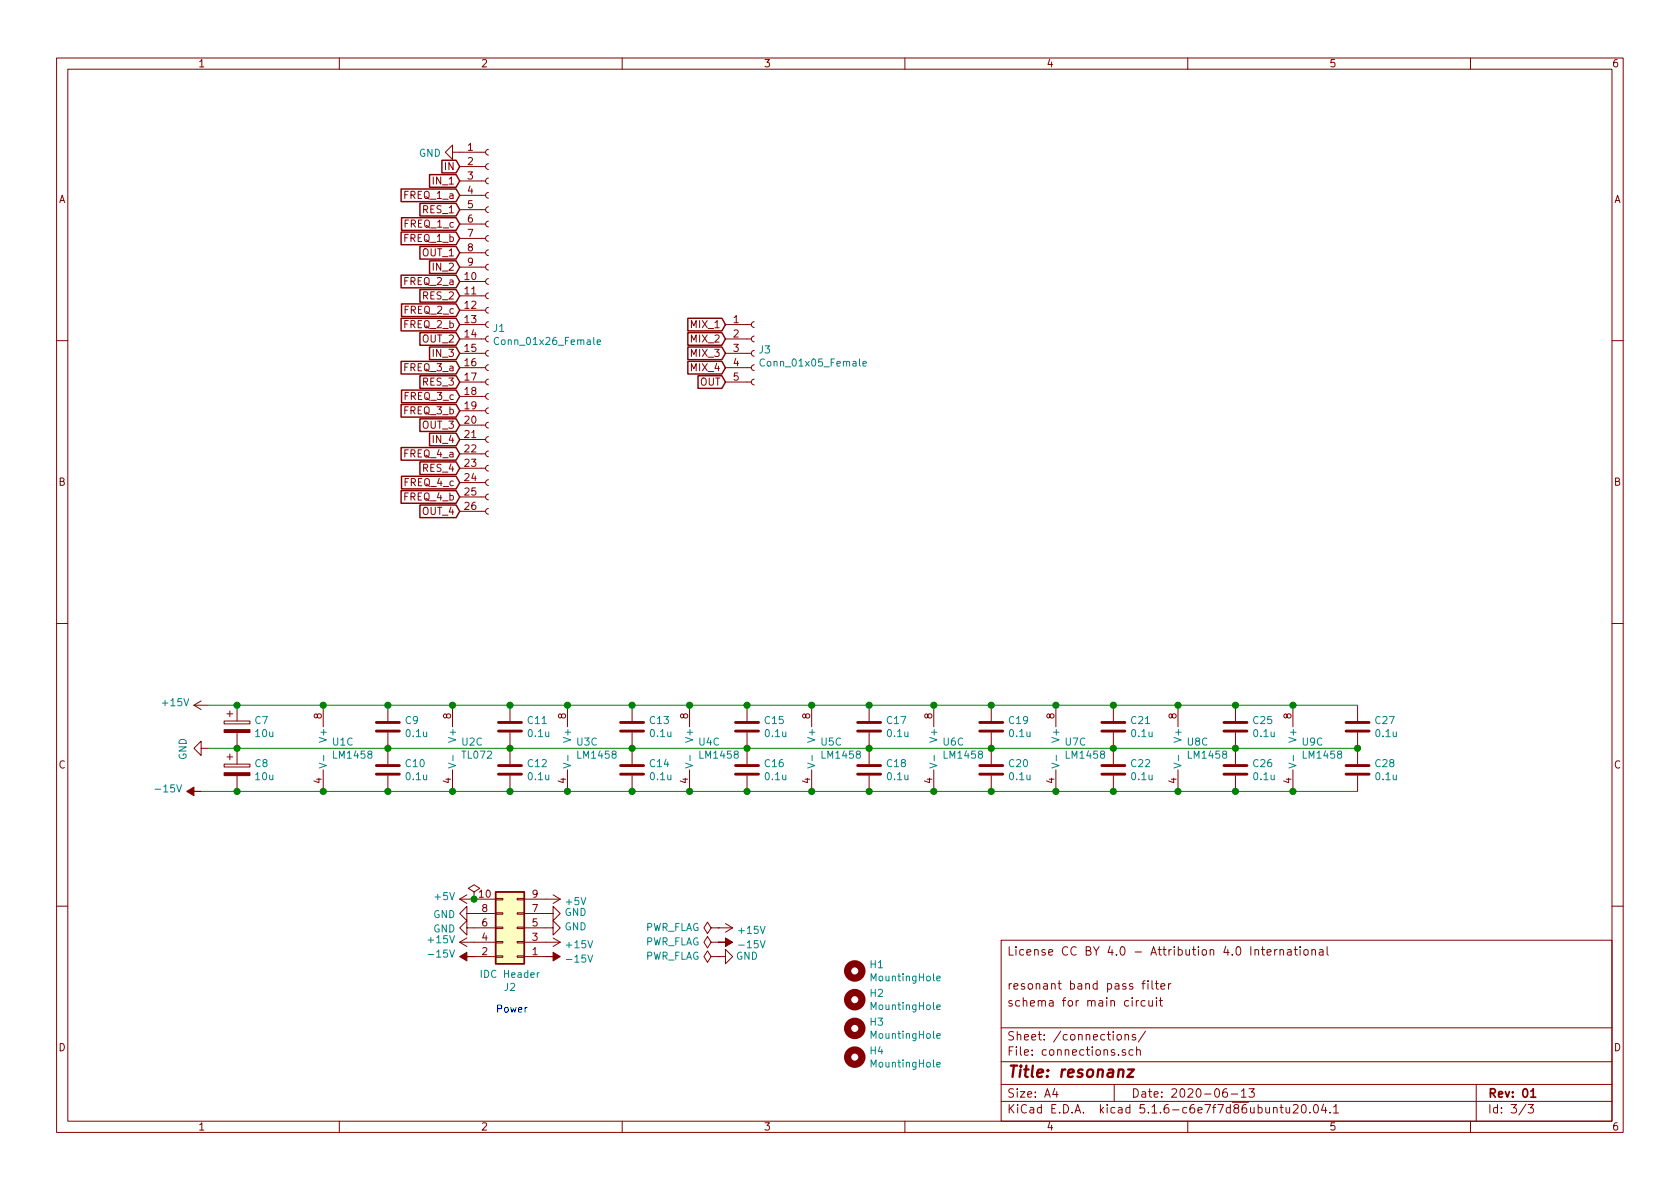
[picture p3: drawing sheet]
<svg xmlns="http://www.w3.org/2000/svg" width="297mm" height="210mm" viewBox="0 0 297 210" stroke-linecap="round" stroke-linejoin="round" font-family="sans-serif">
<g fill="none" stroke="#840000" stroke-width=".18">
<path d="M10 10.3h277v189.9h-277zM12 12.2h273v186.1h-273zM60 10.3v1.9M110 10.3v1.9M160 10.3v1.9M210 10.3v1.9M260 10.3v1.9M80 26.9v-1.3l-1.3 1.3 1.3 1.3v-1.3h5.9M81.3 39.6h4.6M81.3 37.1h4.6M81.3 34.5h4.6M81.3 32h4.6"/>
<path d="M81.3 29.5h4.6M86.4 39.1l-.3 .1-.2 .3 .1 .4 .4 .2M86.4 36.6l-.3 .1-.2 .3 .1 .4 .4 .2M86.4 34l-.3 .1-.2 .4 .1 .3 .4 .2M86.4 31.5l-.3 .1-.2 .3 .1 .4 .4 .2M86.4 29l-.3 .1-.2 .3 .1 .4 .4 .2M86.4 26.4l-.3 .1-.2 .3 .1 .4 .4 .2M81.3 59.9h4.6M81.3 57.4h4.6M81.3 54.9h4.6M81.3 52.3h4.6M81.3 49.8h4.6"/>
<path d="M81.3 47.2h4.6M81.3 44.7h4.6M81.3 42.2h4.6M86.4 59.4l-.3 .1-.2 .4 .1 .3 .4 .2M86.4 56.9l-.3 .1-.2 .3 .1 .4 .4 .2M86.4 54.4l-.3 .1-.2 .3 .1 .4 .4 .2M86.4 51.8l-.3 .1-.2 .3 .1 .4 .4 .2M86.4 49.3l-.3 .1-.2 .3 .1 .4 .4 .2M86.4 46.7l-.3 .1-.2 .4 .1 .3 .4 .2M86.4 44.2l-.3 .1-.2 .3 .1 .4 .4 .2M86.4 41.7l-.3 .1-.2 .3 .1 .4 .4 .2M128.3 59.9h4.5"/>
<path d="M128.3 57.4h4.5M133.3 59.4l-.3 .1-.2 .4 .1 .3 .4 .2M133.3 56.9l-.3 .1-.2 .3 .1 .4 .4 .2M10 60.2h2M81.3 67.6h4.6M81.3 65h4.6M81.3 62.5h4.6M81.3 77.7h4.6M81.3 75.2h4.6M81.3 72.6h4.6M81.3 70.1h4.6M86.4 79.8l-.3 .1-.2 .3 .1 .4 .4 .2"/>
<path d="M86.4 77.2l-.3 .1-.2 .3 .1 .4 .4 .2M86.4 74.7l-.3 .1-.2 .3 .1 .4 .4 .2M86.4 72.1l-.3 .1-.2 .4 .1 .3 .4 .2M86.4 69.6l-.3 .1-.2 .3 .1 .4 .4 .2M86.4 67.1l-.3 .1-.2 .3 .1 .4 .4 .2M86.4 64.5l-.3 .1-.2 .3 .1 .4 .4 .2M86.4 62l-.3 .1-.2 .3 .1 .4 .4 .2M128.3 67.6h4.5M128.3 65h4.5M128.3 62.5h4.5M133.3 67.1l-.3 .1-.2 .3 .1 .4 .4 .2M133.3 64.5l-.3 .1-.2 .3 .1 .4 .4 .2"/>
<path d="M133.3 62l-.3 .1-.2 .3 .1 .4 .4 .2M285 60.2h2M81.3 90.4h4.6M81.3 87.9h4.6M81.3 85.3h4.6M81.3 82.8h4.6M81.3 80.3h4.6M86.4 89.9l-.3 .1-.2 .3 .1 .4 .4 .2M86.4 87.4l-.3 .1-.2 .3 .1 .4 .4 .2M86.4 84.8l-.3 .1-.2 .4 .1 .3 .4 .2M86.4 82.3l-.3 .1-.2 .3 .1 .4 .4 .2M10 110.3h2"/>
<path d="M285 110.3h2M34.3 124.7l1.3 .8M34.3 124.7h2.5M35.6 132.3v-1.2l-1.3 1.2 1.3 1.3v-1.3h1.2M35.6 123.9l-1.3 .8M39.6 135.1h4.6v.5h-4.6zM39.6 127.5h4.6v.5h-4.6zM40.1 133.9h1M40.1 126.2h1M40.6 125.7v1M40.6 133.3v1.1M41.9 124.7v2.8"/>
<path d="M41.9 129.5v5.6M41.9 137.2v2.7M57.1 124.7v3.8M57.1 136.1v3.8M68.6 124.7v2.8M68.6 129.5v5.6M68.6 137.2v2.7M80 124.7v3.8M80 136.1v3.8M90.2 124.7v2.8M90.2 129.5v5.6M90.2 137.2v2.7"/>
<path d="M100.3 124.7v3.8M100.3 136.1v3.8M111.8 124.7v2.8M111.8 129.5v5.6M111.8 137.2v2.7M121.9 124.7v3.8M121.9 136.1v3.8M132.1 124.7v2.8M132.1 129.5v5.6M132.1 137.2v2.7M143.5 124.7v3.8M143.5 136.1v3.8"/>
<path d="M153.7 124.7v2.8M153.7 129.5v5.6M153.7 137.2v2.7M165.1 124.7v3.8M165.1 136.1v3.8M175.3 124.7v2.8M175.3 129.5v5.6M175.3 137.2v2.7M186.7 124.7v3.8M186.7 136.1v3.8M196.8 124.7v2.8M196.8 129.5v5.6"/>
<path d="M196.8 137.2v2.7M208.3 124.7v3.8M208.3 136.1v3.8M218.4 124.7v2.8M218.4 129.5v5.6M218.4 137.2v2.7M228.6 124.7v3.8M228.6 136.1v3.8M240 124.7v2.8M240 129.5v5.6M240 137.2v2.7M81.3 159l1.2 .8"/>
<path d="M81.3 159h6.3M82.5 158.2l-1.2 .8M83.8 157.7l1-.6-1-.6-1 .6 1 .6v1.3M83.8 159h.1M87.6 158.9h1.3v.2h-1.3zM91.4 158.9h1.3v.2h-1.3zM92.7 159h6.4M97.8 158.2l1.3 .8M99.1 159l-1.3 .8M10 160.2h2M81.3 166.6h6.3M81.3 166.6l1.2 .8"/>
<path d="M82.5 161.5v-1.2l-1.2 1.2 1.2 1.3v-1.3h5.1M82.5 164.1v-1.3l-1.2 1.3 1.2 1.2v-1.2h5.1M82.5 165.9l-1.2 .7M83.8 169.2h3.8M87.6 161.4h1.3v.3h-1.3zM87.6 166.5h1.3v.2h-1.3zM87.6 169h1.3v.3h-1.3zM87.6 164h1.3v.2h-1.3zM91.4 161.4h1.3v.3h-1.3zM91.4 166.5h1.3v.2h-1.3zM91.4 169h1.3v.3h-1.3zM91.4 164h1.3v.2h-1.3z"/>
<path d="M92.7 164.1h5.1v-1.3l1.3 1.3-1.3 1.2v-1.2M92.7 161.5h5.1v-1.2l1.3 1.2-1.3 1.3v-1.3M92.7 166.6h6.4M92.7 169.2h3.8M97.8 165.9l1.3 .7M99.1 166.6l-1.3 .8M125.7 169.2l-.6-1.1-.6 1.1 .6 1 .6-1h1.3M125.7 166.6l-.6-1-.6 1 .6 1 .6-1h1.3M125.7 164.1l-.6-1-.6 1 .6 1 .6-1h1.3M127 169.2h.1M127 166.6h.1M127 169.2h1.3v-1.3l1.2 1.3-1.2 1.2v-1.2"/>
<path d="M127 164.1h.1M127 164.1h2.5M128.3 163.3l1.2 .8M129.5 164.1l-1.2 .7M177 166.3h108v32h-108zM200.2 176.4v.2M200.2 176.9v1M200.9 176.9v1M201.3 176.9l-.3 .2-.1 .1M201.9 173.9h.6M202.5 177l-.4-.1-.3 .3v.6l.3 .1 .4-.1M202.5 173.4l-.4 .3v1.2"/>
<path d="M203 173.4v.2M203 173.9v1M203.1 176.9l.1 .9 .4 .1 .2-.1M203.7 173.4v1.3l.2 .2M203.8 176.9v1M204.3 173.9h.5M204.5 176.4v.2M204.5 173.4v1.3l.3 .2M204.5 176.9v1M205 176.9h.5M205.2 176.4v1.3l.3 .2M205.3 174.4l.7-.1-.1-.3-.4-.1-.2 .2v.7h.6"/>
<path d="M206.6 173.9v1M207 173.9l-.4 .3M223 167.9h.6M223.2 167.4v1.3l.4 .2M224 168.4l.7-.1v-.3l-.5-.1-.2 .2 .1 .7h.6M225.4 167.9v1M225.8 167.9l-.4 .3M226.3 168l.2-.1 .4 .1v.9M226.3 167.9v1M227.7 168h.5l.1 .9M228.3 168.3h-.5l-.2 .2 .2 .4 .5-.1M228.8 167.9h.6"/>
<path d="M229 167.4v1.3l.4 .2M229.9 167.4v.2M229.9 167.9v1M230.6 168l.2-.1 .4 .1v.8l-.2 .1-.4-.1zM232 168l.2-.1 .3 .1 .1 .9M232 167.9v1M233.3 168h.6v.9M233.9 168.3h-.4l-.3 .2 .3 .4 .4-.1M234.6 167.4v1.3l.3 .2M285 160.2h2M60 198.3v1.9M110 198.3v1.9"/>
<path d="M160 198.3v1.9M177 194.8h108M177 191.8h108M177 187.8h108M177 181.8h108M186.5 192.5l-.4 1h1M186.8 193v1M197 191.8v3M197.6 183.1l.2-.2 .4 .2v.7l-.2 .1-.4-.1zM198.9 183.1l.2-.2 .4 .1v.9M198.9 182.9v1M199 185.7a.37 .37 0 0 0-.6 .1l.1 .2 .5 .2 .1 .1-.3 .3-.4-.1"/>
<path d="M200.3 185.7l-.4-.1-.3 .3 .1 .6 .2 .1 .4-.1M200.8 183a.37 .37 0 0 0-.6 .1l.1 .3 .5 .1v.1l-.2 .3-.4-.1M201 185.7a.37 .37 0 0 1 .6 .1v.8M201 185.1v1.5M202.5 182.3l-1.2 2M210 198.3v1.9M216.9 192.5a.62 .62 0 0 0-.7 .7l.1 .7 .2 .1 .5-.1v-.5l-.1-.2-.4-.1-.3 .3M217.7 193.5h1.1M219.5 193l.4-.5v1.5M219.5 194h.8M220.8 192.5h1l-.5 .6 .4 .1v.7l-.2 .1-.7-.1M225.2 196l.2-.2 .3 .1 .1 .9"/>
<path d="M226.3 195.8h.6M226.5 195.3v1.3l.4 .2M227.4 195.8l.1 .9 .3 .1 .2-.1M228 195.8v1M228.7 195.5l.2-.2h.3l.3 .5-.9 1h.9M230.2 195.5l.4-.2a.94 .94 0 0 1 0 1.5l-.5-.3v-.6zM231.6 196.7v.1M232.4 195.4l.2-.1a.8 .8 0 0 1 .5 .8 .8 .8 0 0 1-.5 .7 1 1 0 0 1-.2-1.4zM234 195.2l-.3 1.1h.9M234.4 195.8v1M235.2 196.7v.1M235.8 195.8l.4-.5v1.5"/>
<path d="M235.8 196.8h.9M260 198.3v1.9M261 191.8v6.5M269.8 195.2l-1.2 2M270.2 195.3h.9l-.5 .6 .4 .1v.7l-.2 .1-.6-.1"/>
</g>
<path d="M270.7 193l.4-.5v1.5M270.7 194h.8" fill="none" stroke="#840000" stroke-width=".3"/>
<path d="M199.5 189.1h1l-1.2 1.3h1" fill="none" stroke="#840000" stroke-width=".41"/>
<g fill="#840000" stroke="#840000" stroke-width=".18">
<path d="M127 166.6h1.3v-.7l1.2 .7-1.2 .8v-.8z"/>
<path d="M96.5 169.2h1.3v-.8l1.3 .8-1.3 .7v-.7z"/>
<path d="M81.3 169.2l1.2-.8v.8h1.3h-1.3v.7z"/>
<path d="M39.6 136.6h4.6v.6h-4.6z"/>
<path d="M33 139.9l1.3-.7v.7h1.3h-1.3v.8z"/>
<path d="M39.6 129h4.6v.5h-4.6z"/>
</g>
<path d="M87.6 157.7h5.1v12.7h-5.1z" fill="#ffffc2" stroke="#ffffc2" stroke-width=".18"/>
<g fill="none" stroke="#840000" stroke-width=".25">
<path d="M70.9 33.4h9.7l.7 1.1-.7 1.2h-9.7zM71 38.5h9.6l.7 1.1-.7 1.1h-9.6zM74.2 36h6.4l.7 1.1-.7 1.1h-6.4zM75.9 30.9h4.7l.7 1.1-.7 1.1h-4.7zM78.1 28.3h2.5l.7 1.2-.7 1.1h-2.5zM70.9 41h9.7l.7 1.2-.7 1.1h-9.7zM70.9 56.3h9.7l.7 1.1-.7 1.1h-9.7zM70.9 48.7h9.7l.7 1.1-.7 1.1h-9.7zM71 53.7h9.6l.7 1.2-.7 1.1h-9.6zM74.2 51.2h6.4l.7 1.1-.7 1.1h-6.4zM74.2 43.6h6.4l.7 1.1-.7 1.1h-6.4zM74.2 58.8h6.4l.7 1.1-.7 1.2h-6.4z"/>
<path d="M75.9 46.1h4.7l.7 1.1-.7 1.2h-4.7zM121.6 58.8h6l.7 1.1-.7 1.2h-6zM121.6 56.3h6l.7 1.1-.7 1.1h-6zM70.9 71.5h9.7l.7 1.1-.7 1.2h-9.7zM70.9 63.9h9.7l.7 1.1-.7 1.1h-9.7zM70.9 79.1h9.7l.7 1.2-.7 1.1h-9.7zM71 69h9.6l.7 1.1-.7 1.1h-9.6zM74.2 74.1h6.4l.7 1.1-.7 1.1h-6.4zM74.2 66.4h6.4l.7 1.2-.7 1.1h-6.4zM75.9 61.4h4.7l.7 1.1-.7 1.1h-4.7zM75.9 76.6h4.7l.7 1.1-.7 1.1h-4.7zM121.6 63.9h6l.7 1.1-.7 1.1h-6z"/>
<path d="M121.6 61.4h6l.7 1.1-.7 1.1h-6zM123.4 66.4h4.2l.7 1.2-.7 1.1h-4.2zM70.9 86.8h9.7l.7 1.1-.7 1.1h-9.7zM71 84.2h9.6l.7 1.1-.7 1.2h-9.6zM74.2 81.7h6.4l.7 1.1-.7 1.1h-6.4zM74.2 89.3h6.4l.7 1.1-.7 1.1h-6.4zM87.6 157.7h5.1v12.7h-5.1z"/>
</g>
<g fill="none" stroke="#008484" stroke-width=".18">
<path d="M88.2 59.8a.6 .6 0 0 0-.9 .4 .6 .6 0 0 0 .6 .7l.3-.1M105.6 60.5l.6-.1-.1-.3h-.3l-.2 .2v.6h.5M135.2 63.6a.6 .6 0 0 0-.9 .4 .6 .6 0 0 0 .6 .7l.3-.1M152.6 64.3l.6-.1-.1-.2-.3-.1-.2 .2v.6h.5M56.4 134.9l1.3 .5-1.3 .4M57.2 133.6v.9M79.3 134.9l1.3 .5-1.3 .4M80.1 133.6v.9M99.6 134.9l1.3 .5-1.3 .4M100.4 133.6v.9M121.2 134.9l1.3 .5-1.3 .4M122 133.6v.9"/>
<path d="M142.8 134.9l1.3 .5-1.3 .4M143.6 133.6v.9M164.4 134.9l1.3 .5-1.3 .4M165.2 133.6v.9M186 134.9l1.2 .5-1.2 .4M186.8 133.6v.9M207.6 134.9l1.2 .5-1.2 .4M208.4 133.6v.9M227.9 134.9l1.3 .5-1.3 .4M228.7 133.6v.9M95.4 172l-.4 .2M165.6 178.1l.6-.1v-.3h-.4l-.2 .2 .1 .6h.5"/>
<path d="M165.6 173l.6-.1v-.2l-.4-.1-.2 .2 .1 .6h.5M165.6 188.3l.6-.1v-.3h-.4l-.2 .1 .1 .6h.5M165.6 183.2l.6-.1v-.3h-.4l-.2 .2 .1 .6h.5"/>
</g>
<g fill="none" stroke="#840000" stroke-width=".51">
<path d="M66.5 136.9h4.1M66.5 135.4h4.1M66.5 129.3h4.1M66.5 127.8h4.1M88.1 136.9h4.1M88.1 135.4h4.1M88.1 129.3h4.1M88.1 127.8h4.1M109.7 136.9h4.1M109.7 135.4h4.1M109.7 129.3h4.1M109.7 127.8h4.1"/>
<path d="M130 136.9h4.1M130 135.4h4.1M130 129.3h4.1M130 127.8h4.1M151.6 136.9h4.1M151.6 135.4h4.1M151.6 129.3h4.1M151.6 127.8h4.1M173.2 136.9h4.1M173.2 135.4h4.1M173.2 129.3h4.1M173.2 127.8h4.1"/>
<path d="M194.8 136.9h4.1M194.8 135.4h4.1M194.8 129.3h4.1M194.8 127.8h4.1M216.4 136.9h4.1M216.4 135.4h4.1M216.4 129.3h4.1M216.4 127.8h4.1M238 136.9h4.1M238 135.4h4.1M238 129.3h4.1M238 127.8h4.1"/>
</g>
<g fill="none" stroke="#840000" stroke-width="1.3">
<circle cx="151.1" cy="176.8" r="1.27"/>
<circle cx="151.1" cy="171.7" r="1.27"/>
<circle cx="151.1" cy="186.9" r="1.27"/>
<circle cx="151.1" cy="181.9" r="1.27"/>
</g>
<path d="M35.6 139.9h204.4M36.8 124.7h203.2M36.8 132.3h203.2" fill="none" stroke="#008400" stroke-width=".18"/>
<g fill="#008400" stroke="#008400" stroke-width=".25">
<circle cx="228.6" cy="124.7" r=".51"/>
<circle cx="68.6" cy="132.3" r=".51"/>
<circle cx="41.9" cy="132.3" r=".51"/>
<circle cx="80" cy="139.9" r=".51"/>
<circle cx="80" cy="124.7" r=".51"/>
<circle cx="186.7" cy="139.9" r=".51"/>
<circle cx="143.5" cy="139.9" r=".51"/>
<circle cx="228.6" cy="139.9" r=".51"/>
<circle cx="186.7" cy="124.7" r=".51"/>
<circle cx="208.3" cy="139.9" r=".51"/>
<circle cx="143.5" cy="124.7" r=".51"/>
<circle cx="208.3" cy="124.7" r=".51"/>
<circle cx="175.3" cy="124.7" r=".51"/>
<circle cx="68.6" cy="139.9" r=".51"/>
<circle cx="90.2" cy="132.3" r=".51"/>
<circle cx="111.8" cy="132.3" r=".51"/>
<circle cx="83.8" cy="159" r=".51"/>
<circle cx="132.1" cy="132.3" r=".51"/>
<circle cx="153.7" cy="132.3" r=".51"/>
<circle cx="175.3" cy="132.3" r=".51"/>
<circle cx="175.3" cy="139.9" r=".51"/>
<circle cx="218.4" cy="132.3" r=".51"/>
<circle cx="153.7" cy="139.9" r=".51"/>
<circle cx="153.7" cy="124.7" r=".51"/>
<circle cx="132.1" cy="139.9" r=".51"/>
<circle cx="132.1" cy="124.7" r=".51"/>
<circle cx="111.8" cy="139.9" r=".51"/>
<circle cx="111.8" cy="124.7" r=".51"/>
<circle cx="90.2" cy="139.9" r=".51"/>
<circle cx="90.2" cy="124.7" r=".51"/>
<circle cx="41.9" cy="124.7" r=".51"/>
<circle cx="165.1" cy="139.9" r=".51"/>
<circle cx="121.9" cy="124.7" r=".51"/>
<circle cx="121.9" cy="139.9" r=".51"/>
<circle cx="100.3" cy="124.7" r=".51"/>
<circle cx="100.3" cy="139.9" r=".51"/>
<circle cx="57.2" cy="124.7" r=".51"/>
<circle cx="57.2" cy="139.9" r=".51"/>
<circle cx="41.9" cy="139.9" r=".51"/>
<circle cx="165.1" cy="124.7" r=".51"/>
<circle cx="196.9" cy="132.3" r=".51"/>
<circle cx="196.9" cy="139.9" r=".51"/>
<circle cx="196.9" cy="124.7" r=".51"/>
<circle cx="218.4" cy="139.9" r=".51"/>
<circle cx="218.4" cy="124.7" r=".51"/>
<circle cx="240" cy="132.3" r=".51"/>
<circle cx="68.6" cy="124.7" r=".51"/>
</g>
<text font-size="2.8" fill="#840000" x="178" y="190.5">Title: resonanz</text>
<g font-size="2.1" fill="#840000">
<text x="178" y="169">License CC BY 4.0 - Attribution 4.0 International</text>
<text x="178" y="178">schema for main circuit</text>
<text x="178" y="175">resonant band pass filter</text>
<text x="178" y="184">Sheet: /connections/</text>
<text x="178" y="186.7">File: connections.sch</text>
<text x="178" y="196.9">KiCad E.D.A. kicad 5.1.6-c6e7f7d86ubuntu20.04.1</text>
<text x="178" y="194.1">Size: A4</text>
<text x="200" y="194.1">Date: 2020-06-13</text>
<text x="263" y="194.1">Rev: 01</text>
<text x="263" y="196.9">Id: 3/3</text>
</g>
<g font-size="1.8" fill="#840000">
<text x="35" y="11.9">1</text>
<text x="85" y="11.9">2</text>
<text x="135" y="11.9">3</text>
<text x="185" y="11.9">4</text>
<text x="235" y="11.9">5</text>
<text x="285" y="11.9">6</text>
<text x="82.7" y="26.7">1</text>
<text x="82.7" y="29.2">2</text>
<text x="10.4" y="35.9">A</text>
<text x="71.7" y="35.2">FREQ_1_a</text>
<text x="76.8" y="32.6">IN_1</text>
<text x="78.7" y="30.1">IN</text>
<text x="82.7" y="31.7">3</text>
<text x="82.7" y="34.3">4</text>
<text x="285.4" y="35.9">A</text>
<text x="71.7" y="40.3">FREQ_1_c</text>
<text x="74.9" y="37.7">RES_1</text>
<text x="82.7" y="36.8">5</text>
<text x="82.7" y="39.4">6</text>
<text x="82.7" y="41.9">7</text>
<text x="71.6" y="42.8">FREQ_1_b</text>
<text x="74.8" y="45.3">OUT_1</text>
<text x="76.8" y="47.9">IN_2</text>
<text x="82.7" y="44.4">8</text>
<text x="82.7" y="47">9</text>
<text x="71.7" y="50.4">FREQ_2_a</text>
<text x="74.9" y="53">RES_2</text>
<text x="82.2" y="49.5">10</text>
<text x="82.2" y="52.1">11</text>
<text x="71.6" y="58">FREQ_2_b</text>
<text x="71.7" y="55.5">FREQ_2_c</text>
<text x="82.2" y="54.6">12</text>
<text x="82.2" y="57.1">13</text>
<text x="82.2" y="59.7">14</text>
<text x="122.4" y="58">MIX_1</text>
<text x="129.7" y="57.1">1</text>
<text x="129.7" y="59.7">2</text>
<text x="71.7" y="65.7">FREQ_3_a</text>
<text x="74.8" y="60.6">OUT_2</text>
<text x="76.8" y="63.1">IN_3</text>
<text x="82.2" y="62.2">15</text>
<text x="82.2" y="64.8">16</text>
<text x="122.4" y="65.7">MIX_4</text>
<text x="122.4" y="60.6">MIX_2</text>
<text x="122.4" y="63.1">MIX_3</text>
<text x="129.7" y="62.2">3</text>
<text x="129.7" y="64.8">4</text>
<text x="71.7" y="70.7">FREQ_3_c</text>
<text x="74.9" y="68.2">RES_3</text>
<text x="82.2" y="67.3">17</text>
<text x="82.2" y="69.8">18</text>
<text x="123.7" y="68.2">OUT</text>
<text x="129.7" y="67.3">5</text>
<text x="71.6" y="73.3">FREQ_3_b</text>
<text x="74.8" y="75.8">OUT_3</text>
<text x="82.2" y="72.4">19</text>
<text x="82.2" y="74.9">20</text>
<text x="82.2" y="77.5">21</text>
<text x="71.7" y="80.9">FREQ_4_a</text>
<text x="74.9" y="83.4">RES_4</text>
<text x="76.8" y="78.4">IN_4</text>
<text x="82.2" y="80">22</text>
<text x="82.2" y="82.5">23</text>
<text x="10.4" y="85.9">B</text>
<text x="71.6" y="88.5">FREQ_4_b</text>
<text x="71.7" y="86">FREQ_4_c</text>
<text x="82.2" y="85.1">24</text>
<text x="82.2" y="87.6">25</text>
<text x="285.4" y="85.9">B</text>
<text x="74.8" y="91.1">OUT_4</text>
<text x="82.2" y="90.2">26</text>
<text x="56.9" y="127.1" transform="rotate(-90 56.9 127.1)">8</text>
<text x="79.8" y="127.1" transform="rotate(-90 79.8 127.1)">8</text>
<text x="100.1" y="127.1" transform="rotate(-90 100.1 127.1)">8</text>
<text x="121.7" y="127.1" transform="rotate(-90 121.7 127.1)">8</text>
<text x="143.3" y="127.1" transform="rotate(-90 143.3 127.1)">8</text>
<text x="164.8" y="127.1" transform="rotate(-90 164.8 127.1)">8</text>
<text x="186.4" y="127.1" transform="rotate(-90 186.4 127.1)">8</text>
<text x="208" y="127.1" transform="rotate(-90 208 127.1)">8</text>
<text x="228.3" y="127.1" transform="rotate(-90 228.3 127.1)">8</text>
<text x="10.4" y="135.9">C</text>
<text x="285.4" y="135.9">C</text>
<text x="56.9" y="138.5" transform="rotate(-90 56.9 138.5)">4</text>
<text x="79.8" y="138.5" transform="rotate(-90 79.8 138.5)">4</text>
<text x="100.1" y="138.5" transform="rotate(-90 100.1 138.5)">4</text>
<text x="121.7" y="138.5" transform="rotate(-90 121.7 138.5)">4</text>
<text x="143.3" y="138.5" transform="rotate(-90 143.3 138.5)">4</text>
<text x="164.8" y="138.5" transform="rotate(-90 164.8 138.5)">4</text>
<text x="186.4" y="138.5" transform="rotate(-90 186.4 138.5)">4</text>
<text x="208" y="138.5" transform="rotate(-90 208 138.5)">4</text>
<text x="228.3" y="138.5" transform="rotate(-90 228.3 138.5)">4</text>
<text x="84.8" y="158.7">10</text>
<text x="85.2" y="161.3">8</text>
<text x="94.1" y="161.3">7</text>
<text x="94.1" y="158.7">9</text>
<text x="85.2" y="166.4">4</text>
<text x="85.2" y="163.8">6</text>
<text x="94.1" y="166.4">3</text>
<text x="94.1" y="163.8">5</text>
<text x="85.2" y="168.9">2</text>
<text x="94.1" y="168.9">1</text>
<text x="10.4" y="185.9">D</text>
<text x="285.4" y="185.9">D</text>
<text x="35" y="199.9">1</text>
<text x="85" y="199.9">2</text>
<text x="135" y="199.9">3</text>
<text x="185" y="199.9">4</text>
<text x="235" y="199.9">5</text>
<text x="285" y="199.9">6</text>
</g>
<g font-size="1.8" fill="#008484">
<text x="74.1" y="27.7">GND</text>
<text x="87.3" y="58.7">J1</text>
<text x="88.1" y="61">Conn_01x26_Female</text>
<text x="134.3" y="62.5">J3</text>
<text x="135.1" y="64.8">Conn_01x05_Female</text>
<text x="28.9" y="124.9">+15V</text>
<text x="45.1" y="128">C7</text>
<text x="45.2" y="130.3">10u</text>
<text x="57.8" y="130.9" transform="rotate(-90 57.8 130.9)">V+</text>
<text x="58.9" y="131.8">U1C</text>
<text x="71.7" y="128">C9</text>
<text x="71.9" y="130.3">0.1u</text>
<text x="80.6" y="130.9" transform="rotate(-90 80.6 130.9)">V+</text>
<text x="81.7" y="131.8">U2C</text>
<text x="93.4" y="128">C11</text>
<text x="93.5" y="130.3">0.1u</text>
<text x="101" y="130.9" transform="rotate(-90 101 130.9)">V+</text>
<text x="102" y="131.8">U3C</text>
<text x="115" y="128">C13</text>
<text x="115.1" y="130.3">0.1u</text>
<text x="122.6" y="130.9" transform="rotate(-90 122.6 130.9)">V+</text>
<text x="123.6" y="131.8">U4C</text>
<text x="135.3" y="128">C15</text>
<text x="135.4" y="130.3">0.1u</text>
<text x="144.1" y="130.9" transform="rotate(-90 144.1 130.9)">V+</text>
<text x="145.2" y="131.8">U5C</text>
<text x="156.9" y="128">C17</text>
<text x="157" y="130.3">0.1u</text>
<text x="165.7" y="130.9" transform="rotate(-90 165.7 130.9)">V+</text>
<text x="166.8" y="131.8">U6C</text>
<text x="178.5" y="128">C19</text>
<text x="178.6" y="130.3">0.1u</text>
<text x="187.3" y="130.9" transform="rotate(-90 187.3 130.9)">V+</text>
<text x="188.4" y="131.8">U7C</text>
<text x="200.1" y="128">C21</text>
<text x="200.2" y="130.3">0.1u</text>
<text x="208.9" y="130.9" transform="rotate(-90 208.9 130.9)">V+</text>
<text x="210" y="131.8">U8C</text>
<text x="221.6" y="128">C25</text>
<text x="221.8" y="130.3">0.1u</text>
<text x="229.2" y="130.9" transform="rotate(-90 229.2 130.9)">V+</text>
<text x="230.3" y="131.8">U9C</text>
<text x="243.2" y="128">C27</text>
<text x="243.4" y="130.3">0.1u</text>
<text x="33" y="134.4" transform="rotate(-90 33 134.4)">GND</text>
<text x="45.1" y="135.7">C8</text>
<text x="45.2" y="138">10u</text>
<text x="59.1" y="134.2">LM1458</text>
<text x="71.8" y="135.7">C10</text>
<text x="71.9" y="138">0.1u</text>
<text x="81.8" y="134.2">TL072</text>
<text x="93.4" y="135.7">C12</text>
<text x="93.5" y="138">0.1u</text>
<text x="102.3" y="134.2">LM1458</text>
<text x="115" y="135.7">C14</text>
<text x="115.1" y="138">0.1u</text>
<text x="123.9" y="134.2">LM1458</text>
<text x="135.3" y="135.7">C16</text>
<text x="135.4" y="138">0.1u</text>
<text x="145.5" y="134.2">LM1458</text>
<text x="156.9" y="135.7">C18</text>
<text x="157" y="138">0.1u</text>
<text x="167.1" y="134.2">LM1458</text>
<text x="178.5" y="135.7">C20</text>
<text x="178.6" y="138">0.1u</text>
<text x="188.7" y="134.2">LM1458</text>
<text x="200.1" y="135.7">C22</text>
<text x="200.2" y="138">0.1u</text>
<text x="210.3" y="134.2">LM1458</text>
<text x="221.6" y="135.7">C26</text>
<text x="221.8" y="138">0.1u</text>
<text x="230.6" y="134.2">LM1458</text>
<text x="243.2" y="135.7">C28</text>
<text x="243.4" y="138">0.1u</text>
<text x="27.8" y="140.1">-15V</text>
<text x="77" y="159.2">+5V</text>
<text x="99.8" y="162">GND</text>
<text x="100.2" y="160.1">+5V</text>
<text x="75.9" y="166.8">+15V</text>
<text x="76.6" y="162.4">GND</text>
<text x="76.6" y="164.9">GND</text>
<text x="99.8" y="164.5">GND</text>
<text x="100.3" y="167.7">+15V</text>
<text x="114" y="167.2">PWR_FLAG</text>
<text x="114" y="164.6">PWR_FLAG</text>
<text x="130.8" y="165.1">+15V</text>
<text x="131" y="167.7">-15V</text>
<text x="76.1" y="169.3">-15V</text>
<text x="85.4" y="172.9">IDC Header</text>
<text x="100.5" y="170.2">-15V</text>
<text x="114" y="169.7">PWR_FLAG</text>
<text x="130.1" y="169.7">GND</text>
<text x="153.9" y="171.2">H1</text>
<text x="154.2" y="173.5">MountingHole</text>
<text x="89.2" y="175.2">J2</text>
<text x="153.9" y="176.3">H2</text>
<text x="154.2" y="178.6">MountingHole</text>
<text x="153.9" y="181.4">H3</text>
<text x="154.2" y="183.7">MountingHole</text>
<text x="153.9" y="186.5">H4</text>
<text x="154.2" y="188.8">MountingHole</text>
</g>
<text font-size="1.8" fill="#0000c2" x="87.6" y="179.1">Power</text>
</svg>
